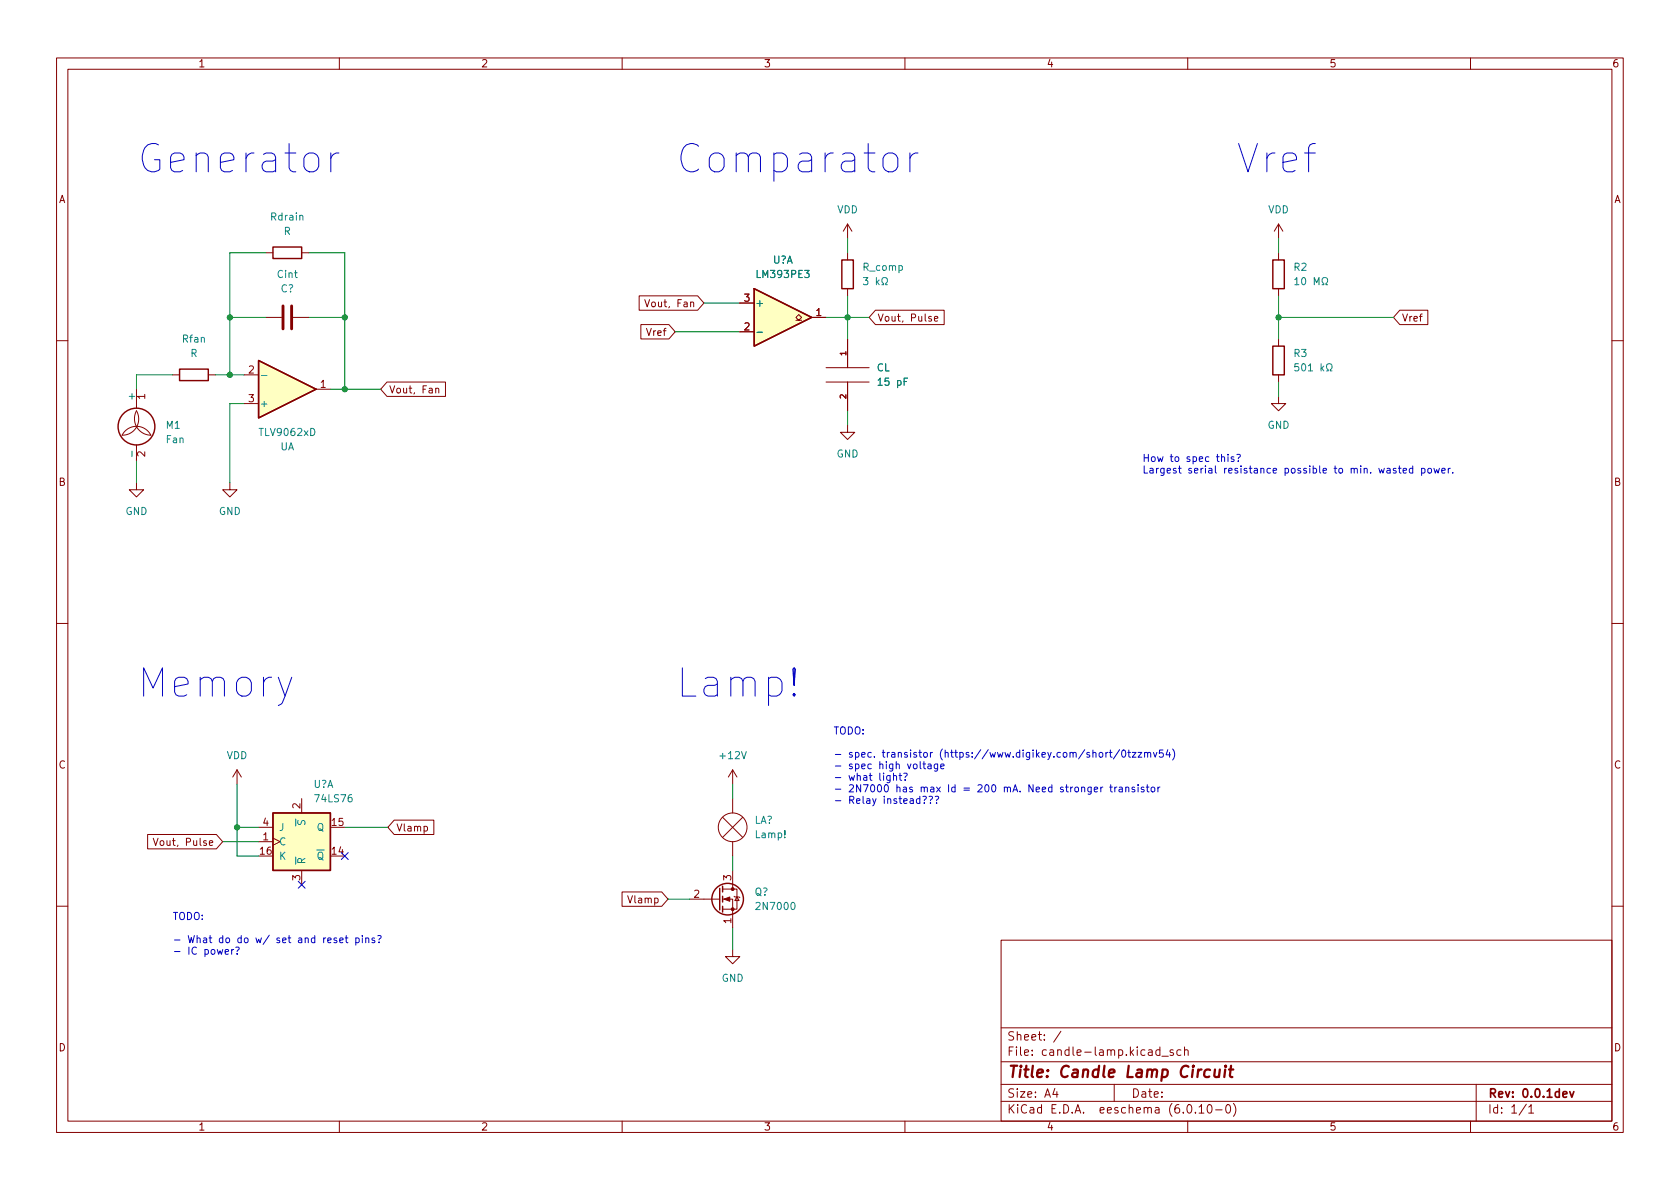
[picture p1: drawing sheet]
<svg xmlns="http://www.w3.org/2000/svg" width="297mm" height="210mm" viewBox="0 0 297 210" stroke-linecap="round" stroke-linejoin="round" font-family="sans-serif">
<g fill="none" stroke="#840000" stroke-width=".18">
<path d="M10 10.2h277v190.1h-277zM12 12.2h273v186.1h-273zM60 10.2v2M110 10.2v2M160 10.2v2M210 10.2v2M260 10.2v2M149.9 39.6v2.6M149.9 39.6l-.8 1.3M149.9 39.6l.7 1.3M226.1 39.6v2.6M226.1 39.6l-.8 1.3"/>
<path d="M226.1 39.6l.7 1.3M47 56.1h2.8M47 44.7h1.3M51.8 56.1h2.8M53.3 44.7h1.3M113 52.3h10.3l1.2 1.3-1.2 1.3h-10.3zM113.3 57.4h5l1.1 1.3-1.1 1.2h-5zM114 53l.4 1.3 .5-1.3M130.8 58.7h2.5M130.8 53.6h2.5M140.7 56.6h.5l-.5-.5 .5-.5 .5 .5-.5 .5h.5M143.5 56.1h2.5"/>
<path d="M149.9 44.7v1.3M149.9 51v1.3M149.9 59.9v5.1M154.8 54.9h12.1v2.5h-12.1l-1.1-1.3zM164.7 56l-.3-.1-.2 .2v.2l.5 .1v.3h-.5M165.2 56.4l.6-.2v-.2l-.4-.1-.2 .2 .1 .6h.5M226.1 44.7v1.3M226.1 51v1.3M226.1 59.9v1.3M247.5 54.9h5v2.5h-5l-1.1-1.3zM10 60.2h2M24.1 68.8v3.4"/>
<path d="M24.1 78.7v2.8M24.1 72.6a2.87 2.87 0 0 1-2.5 4.4 2.84 2.84 0 0 1 2.5-1.6 2.84 2.84 0 0 1 2.6 1.6 2.92 2.92 0 0 1-2.6-4.4zM30.5 66.3h1.2M36.8 66.3h1.3M43.2 66.3h2.5M43.2 71.4h2.5M55.9 68.8h2.5M68.4 67.6h10.4v2.5h-10.4l-1.1-1.3zM77 68.8l.2-.2 .3 .1 .1 .8M77 68.6v.9M146 67.6h7.7M146 65h7.7"/>
<path d="M149.9 75.2v1.2h1.2l-1.2 1.3-1.3-1.3h1.3M149.9 67.6v5M226.1 70.1v1.3h1.2l-1.2 1.2-1.3-1.2h1.3M226.1 66.3v1.3M285 60.2h2M24.1 85.3v1.3h1.3l-1.3 1.3-1.2-1.3h1.2M40.6 85.3v1.3h1.3l-1.3 1.3-1.2-1.3h1.2M10 110.2h2M285 110.2h2M41.9 136.1l-.8 1.3M41.9 136.1v2.6M41.9 136.1l.8 1.3"/>
<path d="M129.5 136.1v2.6M129.5 136.1l-.7 1.3M129.5 136.1l.8 1.3M26.1 147.6h12.2l1.1 1.2-1.1 1.3h-12.2zM27.1 148.2l.4 1.3 .4-1.3M45.7 148.8h2.6M45.7 146.3h2.6M48.3 148.2l1.2 .6-1.2 .7M53.3 141.2v2.6M53.3 153.9v2.6M69.7 145h7v2.6h-7l-1.1-1.3zM75 146.2l.3-.1 .3 .3-.1 .5h-.5"/>
<path d="M110 157.7h7l1.1 1.3-1.1 1.3h-7zM121.9 159h5.4M127.8 159h1.7v5.1M127.8 157.2h2.5v3.6h-2.5M127.8 144.5l3.5 3.6M129.5 141.2v2.6M129.5 148.8v2.6M129.5 153.9v3.3M129.8 158.5l.1 .1h.8l.1 .1M130.3 158.6l.4 .7h-.8zM131.3 144.5l-3.5 3.6M10 160.2h2"/>
<path d="M129.5 167.9v1.3h1.3l-1.3 1.2-1.2-1.2h1.2M177 166.3h108v32h-108zM285 160.2h2M60 198.3v2M110 198.3v2M160 198.3v2M177 194.8h108M177 191.8h108M177 187.8h108M177 181.8h108M186.5 192.5l-.4 1h1M186.9 193v1"/>
<path d="M187.6 182.4l-1.3 1.9M197 191.8v3M205.1 185.7l-.5-.1-.2 .3v.4l.1 .3h.6M205.1 185.1v1.5M205.4 186.8h1.2M207.4 185.7l-.3-.1-.2 .2v.3l.5 .1v.4h-.5M208.8 185.7l-.4-.1-.3 .3v.4l.1 .3h.6M209.4 185.8l.2-.2 .4 .1 .1 .9M209.4 185.1v1.5M210 198.3v2M211.4 196.7v.1M212 195.8l.4-.5v1.5"/>
<path d="M212 196.8h.9M213.6 195.4l.2-.1a.81 .81 0 0 1 .6 .7 .81 .81 0 0 1-.3 .8h-.2a.81 .81 0 0 1-.5-.6 .81 .81 0 0 1 .2-.8zM214.9 196.3h1.2M216.9 195.4l.2-.1a.81 .81 0 0 1 .6 .7 .81 .81 0 0 1-.3 .8h-.2a.81 .81 0 0 1-.6-.6 .81 .81 0 0 1 .3-.8zM218.1 195.1a1.72 1.72 0 0 1 0 2.3M260 198.3v2M261 191.8v6.5M269.9 195.3l-1.3 1.9M270.3 195.8l.4-.5v1.5M270.3 196.8h.9"/>
<circle cx="129.5" cy="146.3" r="2.54"/>
</g>
<path d="M277.6 193l.3 1 .4-1" fill="none" stroke="#840000" stroke-width=".3"/>
<path d="M214 189.2a.66 .66 0 0 0-1 .3l-.1 .6 .1 .3 .2 .1 .6-.1M214.8 189.1v1.3a.57 .57 0 0 0 .7-.1M215.7 189.1l-.2 1.4M216.6 189.1l-.1 1.4M216.7 188.5l-.1 .1 .1 .1 .1-.1-.1-.1v.2M217.3 189.1h.8M217.7 188.5l-.2 1.7v.2l.4 .1" fill="none" stroke="#840000" stroke-width=".4"/>
<g fill="none" stroke="#840000" stroke-width=".25">
<path d="M48.3 43.7h5v2h-5zM133.3 51l10.2 5.1-10.2 5.1zM148.8 46h2.1v5h-2.1zM225 46h2.1v5h-2.1zM31.7 65.3h5.1v2h-5.1zM45.7 63.7l10.2 5.1-10.2 5.1zM225 61.2h2.1v5.1h-2.1zM48.3 143.8h10.1v10.1h-10.1zM127.3 157.1v3.8M127.8 156.7v1M127.8 158.5v1M127.8 160.3v1"/>
<circle cx="24.1" cy="75.4" r="3.3"/>
<circle cx="128.7" cy="159" r="2.79"/>
</g>
<g fill="#840000" stroke="#840000" stroke-width=".18">
<path d="M128 159l1-.4v.8z"/>
<circle cx="129.5" cy="160.8" r=".25"/>
<circle cx="129.5" cy="157.2" r=".25"/>
</g>
<g fill="#ffffc2" stroke="#ffffc2" stroke-width=".18">
<path d="M48.3 143.8h10.1v10.1h-10.1z"/>
<path d="M133.3 51l10.2 5.1-10.2 5.1z"/>
<path d="M45.7 63.7l10.2 5.1-10.2 5.1z"/>
</g>
<g fill="none" stroke="#008484" stroke-width=".18">
<path d="M133.9 58.8h.9M152.7 49.1h.7l-.4 .5 .4 .1v.5l-.2 .2-.5-.2M155 49.1v1.3M155.1 49.9l.3 .5M155.4 49.5l-.4 .5M155.9 50.4h.3v-.3a.54 .54 0 0 1-.2-.7 .54 .54 0 0 1 .7-.3 .58 .58 0 0 1-.1 1v.3h.3M228.9 49.4l.4-.3v1.3M228.9 50.4h.7M230.3 49.2l.1-.1a.68 .68 0 0 1 .5 .6 .68 .68 0 0 1-.5 .7l-.1-.2-.2-.3zM232.4 50.4v-1.3l.4 .9 .4-.9v1.3M233.8 50.4h.3v-.3a.54 .54 0 0 1-.3-.7 .54 .54 0 0 1 .7-.3 .58 .58 0 0 1-.1 1v.3h.3M46.2 66.4h1"/>
<path d="M229.6 64.3h-.6l-.1 .6 .2-.1 .4 .1 .1 .1v.5l-.2 .1-.5-.1M230.3 64.4l.1-.1a.68 .68 0 0 1 .5 .7 .68 .68 0 0 1-.5 .6l-.1-.1-.2-.4zM231.3 64.7l.4-.4v1.3M231.3 65.6h.8M233.6 64.3v1.3M233.7 65.1l.4 .5M234.1 64.7l-.5 .5M234.5 65.6h.3v-.2a.54 .54 0 0 1-.2-.8 .54 .54 0 0 1 .7-.2 .58 .58 0 0 1-.1 1v.2h.3M52.3 144.9v1.2M52.7 145.1l-.1 .5 .2 .2h.3l.3-.6 .3-.1 .2 .2v.5"/>
</g>
<path d="M50 54.1v4.1M51.6 54.1v4.1" fill="none" stroke="#840000" stroke-width=".51"/>
<g fill="none" stroke="#0000c2" stroke-width=".18">
<path d="M58.5 27.1v3.3M59.9 27.1a1.28 1.28 0 0 0-1.4 .9M156.4 27.5a1.36 1.36 0 0 1 1.3-.5 1.36 1.36 0 0 1 1 1v1.4a1.36 1.36 0 0 1-1.3 1 1.36 1.36 0 0 1-1.3-1v-1.4zM160.9 27.1v3.3M162.3 27.1a1.28 1.28 0 0 0-1.4 .9M216 80.9l.2-.1h.3v.8M217.1 80.3v.2M217.1 80.8v.8M218.2 80.8h-.3l-.2 .1v.2l.5 .2v.3h-.5M218.7 80.4l.4-.1 .2 .2-.4 .6M218.9 81.5v.1M246.8 82.9l-.3-.1-.2 .2 .1 .2 .4 .1v.3h-.5"/>
<path d="M247.2 82.8h.5M247.4 82.4v1.1l.3 .2M248.1 83.2l.6-.1-.1-.2-.3-.1-.2 .2v.6h.5M249.8 82.9l-.4-.1-.2 .3 .1 .5h.5M249.8 82.4v1.3M251.4 82.9l.3-.1 .3 .3-.2 .5h-.4M251.4 82.8v1.3M252.6 82.9l.3-.1 .2 .3v.3l-.2 .3-.3-.1-.2-.2zM253.5 82.8l.3 .9 .2-.6 .3 .6 .2-.9M254.9 83.2l.6-.1v-.2l-.4-.1-.2 .2 .1 .6h.5M256.1 82.8v.9M256.4 82.8l-.3 .3"/>
<path d="M256.9 83.5v.2M140.4 118.1v3.1l.2-2.9-.2-.2-.2 .2 .2 2.9M140.4 122.6l.2 .3-.2 .2-.2-.2 .2-.3v.5M157.4 137.1v1.1l-.3 .2h-.3M157.4 137.2l-.4-.1-.2 .3 .1 .5h.5M158 137.3l.2-.2 .3 .1v.8M158 136.7v1.3M158.9 137.1h.5M159.1 136.7v1.1l.3 .2M159.8 136.8l.4-.1 .2 .2-.4 .6M160 137.9v.1M162.7 134.7v1.1l.2 .1"/>
<path d="M163.2 135.1h.5M163.4 134.7v1.1l.3 .1M164.1 135.2h.5v.7M164.6 135.4l-.4 .1-.2 .1 .2 .3h.4M165.8 135.1v1l-.3 .3-.3-.1M165.8 135.2l-.4-.1-.2 .2 .1 .6h.5M166.3 135.5l.6-.1v-.2l-.4-.1-.2 .2 .1 .6h.5M192.9 139.2v1l-.2 .3-.3-.1M192.9 139.2h-.3l-.3 .2 .2 .6h.4M193.5 139.6l.6-.1-.1-.3h-.3l-.2 .2v.6h.5M194.4 133.1h.3l.3 .2v.4l-.3 .2-.3-.1-.1-.1zM194.6 139.2v.8"/>
<path d="M195 139.2l-.4 .2M195.5 133.1v.8M195.9 133.1l-.4 .2M196.1 133.1h.5M196.2 139.2h.5M196.3 132.6v1.1l.3 .2M196.4 138.8v1.1l.3 .1M197.1 139.2v.8M197.5 139.2l-.4 .2M197.9 139.2h.5v.8M198 132.6l-1.1 1.6M198.4 139.5l-.4 .1-.2 .1 .2 .3h.4"/>
<path d="M198.5 132.7l.1-.1a.68 .68 0 0 1 .5 .7 .68 .68 0 0 1-.5 .6 .84 .84 0 0 1-.1-1.2zM199 139.3l.2-.1h.3l.1 .8M199 139.2v.8M199.4 133.1h.5M199.6 132.6v1.1l.3 .2M200.2 133.1h.7l-.7 .8h.7M200.6 139.2h-.3l-.2 .2 .1 .2 .4 .1v.3h-.5M201.2 133.1h.7l-.7 .8h.7M201.2 138.8v.1M201.2 139.2v.8M202.2 139.2h-.3l-.1 .2v.2l.4 .1v.3h-.4M202.4 133.2l.2-.1h.3v.8"/>
<path d="M202.4 133.1v.8M202.7 139.2h.5M202.9 138.8v1.1l.3 .1M202.9 133.2l.2-.1h.3l.1 .8M203.6 139.2h.3l.3 .2v.4l-.3 .2h-.3l-.1-.2zM203.9 133.1l.3 .8 .3-.8M204.7 139.2v.8M205.1 139.2l-.4 .2M205.6 132.6h-.6v.6l.2-.1 .4 .1 .1 .2-.1 .4-.1 .1-.5-.1M206.5 132.6l-.3 .9h.8M206.8 133.1v.8M207.3 132.4a1.46 1.46 0 0 1 0 2"/>
<path d="M162.6 141.3l-.3-.1-.3 .3 .2 .5h.4M162.6 140.8v1.3M163.2 140.9l.4-.1 .2 .2-.4 .6M163.4 142v.1M164.3 140.9l.4-.1 .2 .2-.4 .6M164.5 142v.1M165.4 140.9l.4-.1 .2 .2-.4 .6M165.6 142v.1M39.8 168.3l.6-.1v-.2l-.4-.1-.2 .2 .1 .6h.5M41 167.9v.8M41.3 167.9l-.3 .2M41.7 167.5h.4l.2 .2-.4 .6"/>
<path d="M41.9 168.6v.1M59.5 165.9h-.3l-.2 .1 .1 .2 .4 .1v.3h-.5M60.1 166.3l.6-.1-.1-.3h-.3l-.2 .1v.6h.5M61 165.9h.5M61.2 165.4v1.1l.3 .2M62.9 165.9h.4l.2 .2-.1 .5h-.5M62.9 165.9v1.2M64.1 165.4v.2M64.1 165.9v.8M64.7 166l.1-.1h.3l.1 .8M64.7 165.9v.8M66.2 165.9h-.3l-.1 .1v.2l.4 .1v.3h-.4"/>
<path d="M66.8 165.5l.4-.1 .2 .2-.4 .6M67 166.6v.1"/>
</g>
<g fill="none" stroke="#008400" stroke-width=".18">
<path d="M40.6 56.1h6.4M47 44.7h-6.4v21.6M54.6 44.7h6.4v24.1M54.6 56.1h6.4M119.4 58.7h11.4M124.5 53.6h6.3M146 56.1h7.7M149.9 42.2v2.5M149.9 52.3v7.6M226.1 56.1h20.3M226.1 42.2v2.5M226.1 52.3v7.6"/>
<path d="M30.5 66.3h-6.4v2.5M38.1 66.3h5.1M43.2 71.4h-2.6v13.9M58.4 68.8h8.9M149.9 72.6v2.6M226.1 67.6v2.5M24.1 81.5v3.8M41.9 138.7v12.7h3.8M129.5 138.7v2.5M39.4 148.8h6.3M41.9 146.3h3.8M61 146.3h7.6"/>
<path d="M118.1 159h3.8M129.5 151.4v2.5M129.5 164.1v3.8"/>
</g>
<path d="M52.7 155.8l1.2 1.3M53.9 155.8l-1.2 1.3M60.4 150.8l1.2 1.2M61.6 150.8l-1.2 1.2" fill="none" stroke="#000084" stroke-width=".18"/>
<g fill="#008400" stroke="#008400" stroke-width=".18">
<circle cx="61" cy="56.1" r=".46"/>
<circle cx="61" cy="68.8" r=".46"/>
<circle cx="149.9" cy="56.1" r=".46"/>
<circle cx="226.1" cy="56.1" r=".46"/>
<circle cx="40.6" cy="56.1" r=".46"/>
<circle cx="40.6" cy="66.3" r=".46"/>
<circle cx="41.9" cy="146.3" r=".46"/>
</g>
<g font-size="7" fill="#0000c2">
<text x="24.1" y="30.6">Generator</text>
<text x="119.4" y="30.6">Comparator</text>
<text x="218.4" y="30.6">Vref</text>
<text x="24.1" y="123.3">Memory</text>
<text x="119.4" y="123.3">Lamp!</text>
</g>
<text font-size="2.8" fill="#840000" x="178" y="190.6">Title: Candle Lamp Circuit</text>
<g font-size="2.1" fill="#840000">
<text x="178" y="184">Sheet: /</text>
<text x="178" y="186.7">File: candle-lamp.kicad_sch</text>
<text x="178" y="196.9">KiCad E.D.A. eeschema (6.0.10-0)</text>
<text x="178" y="194.1">Size: A4</text>
<text x="200" y="194.1">Date:</text>
<text x="263" y="194.1">Rev: 0.0.1dev</text>
<text x="263" y="196.9">Id: 1/1</text>
</g>
<g font-size="1.8" fill="#840000">
<text x="35" y="11.9">1</text>
<text x="85" y="11.9">2</text>
<text x="135" y="11.9">3</text>
<text x="185" y="11.9">4</text>
<text x="235" y="11.9">5</text>
<text x="285" y="11.9">6</text>
<text x="10.3" y="35.9">A</text>
<text x="285.3" y="35.9">A</text>
<text x="131.6" y="53.3">3</text>
<text x="114.5" y="59.4">Vref</text>
<text x="115" y="54.3">Vout, Fan</text>
<text x="131.6" y="58.4">2</text>
<text x="144.3" y="55.9">1</text>
<text x="155.1" y="56.9">Vout, Pulse</text>
<text x="247.8" y="56.9">Vref</text>
<text x="25.7" y="70.6" transform="rotate(-90 25.7 70.6)">1</text>
<text x="44" y="66">2</text>
<text x="44" y="71.1">3</text>
<text x="56.7" y="68.6">1</text>
<text x="68.7" y="69.6">Vout, Fan</text>
<text x="25.7" y="80.8" transform="rotate(-90 25.7 80.8)">2</text>
<text x="10.3" y="85.9">B</text>
<text x="285.3" y="85.9">B</text>
<text x="10.3" y="135.9">C</text>
<text x="285.3" y="135.9">C</text>
<text x="53.1" y="143" transform="rotate(-90 53.1 143)">2</text>
<text x="28.3" y="149.6">Vout, Pulse</text>
<text x="46.5" y="148.6">1</text>
<text x="46.5" y="146">4</text>
<text x="58.7" y="146">15</text>
<text x="70" y="147">Vlamp</text>
<text x="46" y="151.1">16</text>
<text x="53.1" y="155.7" transform="rotate(-90 53.1 155.7)">3</text>
<text x="58.7" y="151.1">14</text>
<text x="129.3" y="155.7" transform="rotate(-90 129.3 155.7)">3</text>
<text x="111.4" y="159.7">Vlamp</text>
<text x="122.7" y="158.7">2</text>
<text x="129.3" y="163.3" transform="rotate(-90 129.3 163.3)">1</text>
<text x="10.3" y="185.9">D</text>
<text x="285.3" y="185.9">D</text>
<text x="35" y="199.9">1</text>
<text x="85" y="199.9">2</text>
<text x="135" y="199.9">3</text>
<text x="185" y="199.9">4</text>
<text x="235" y="199.9">5</text>
<text x="285" y="199.9">6</text>
</g>
<g font-size="1.8" fill="#008484">
<text x="48" y="39">Rdrain</text>
<text x="50.2" y="41.5">R</text>
<text x="148" y="37.7">VDD</text>
<text x="224.2" y="37.7">VDD</text>
<text x="136.6" y="46.6">U?A</text>
<text x="152.6" y="47.9">R_comp</text>
<text x="228.8" y="47.9">R2</text>
<text x="49.1" y="49.1">Cint</text>
<text x="49.6" y="51.7">C?</text>
<text x="134" y="49.1">LM393PE3</text>
<text x="133.5" y="54.2">+</text>
<text x="32.3" y="60.6">Rfan</text>
<text x="33.7" y="63.1">R</text>
<text x="155" y="65.7">CL</text>
<text x="228.8" y="63.1">R3</text>
<text x="23.9" y="70.6" transform="rotate(-90 23.9 70.6)">+</text>
<text x="155.5" y="68.2">15 pF</text>
<text x="29.4" y="75.8">M1</text>
<text x="45.8" y="72">+</text>
<text x="46" y="77.1">TLV9062xD</text>
<text x="224.1" y="75.8">GND</text>
<text x="23.9" y="80.6" transform="rotate(-90 23.9 80.6)">-</text>
<text x="29.4" y="78.4">Fan</text>
<text x="49.5" y="79.6">UA</text>
<text x="147.9" y="80.9">GND</text>
<text x="22.2" y="91.1">GND</text>
<text x="38.7" y="91.1">GND</text>
<text x="40" y="134.2">VDD</text>
<text x="127.5" y="134.2">+12V</text>
<text x="55.4" y="139.3">U?A</text>
<text x="55.9" y="141.9">74LS76</text>
<text x="49.3" y="149.5">C</text>
<text x="49.3" y="146.9">J</text>
<text x="56" y="146.9">Q</text>
<text x="133.3" y="145.7">LA?</text>
<text x="133.6" y="148.2">Lamp!</text>
<text x="49.3" y="152">K</text>
<text x="54" y="152.9" transform="rotate(-90 54 152.9)">~{R}</text>
<text x="54.7" y="152">~{Q}</text>
<text x="133.4" y="158.4">Q?</text>
<text x="134" y="160.9">2N7000</text>
<text x="127.6" y="173.6">GND</text>
</g>
<g font-size="1.8" fill="#0000c2">
<text x="201.9" y="81.7">How to spec this?</text>
<text x="201.9" y="83.7">Largest serial resistance possible to min. wasted power.</text>
<text x="147.3" y="129.9">TODO:</text>
<text x="147.3" y="134">- spec. transistor (https://www.digikey.com/short/0tzzmv54)</text>
<text x="147.3" y="136">- spec high voltage</text>
<text x="147.3" y="138">- what light?</text>
<text x="147.3" y="140.1">- 2N7000 has max Id = 200 mA. Need stronger transistor</text>
<text x="147.3" y="142.1">- Relay instead???</text>
<text x="30.5" y="162.7">TODO:</text>
<text x="30.5" y="166.8">- What do do w/ set and reset pins?</text>
<text x="30.5" y="168.8">- IC power?</text>
</g>
<g font-size="1.4" fill="#840000">
<text x="149.6" y="62.9" transform="rotate(-90 149.6 62.9)">1</text>
<text x="149.6" y="70.5" transform="rotate(-90 149.6 70.5)">2</text>
</g>
</svg>
